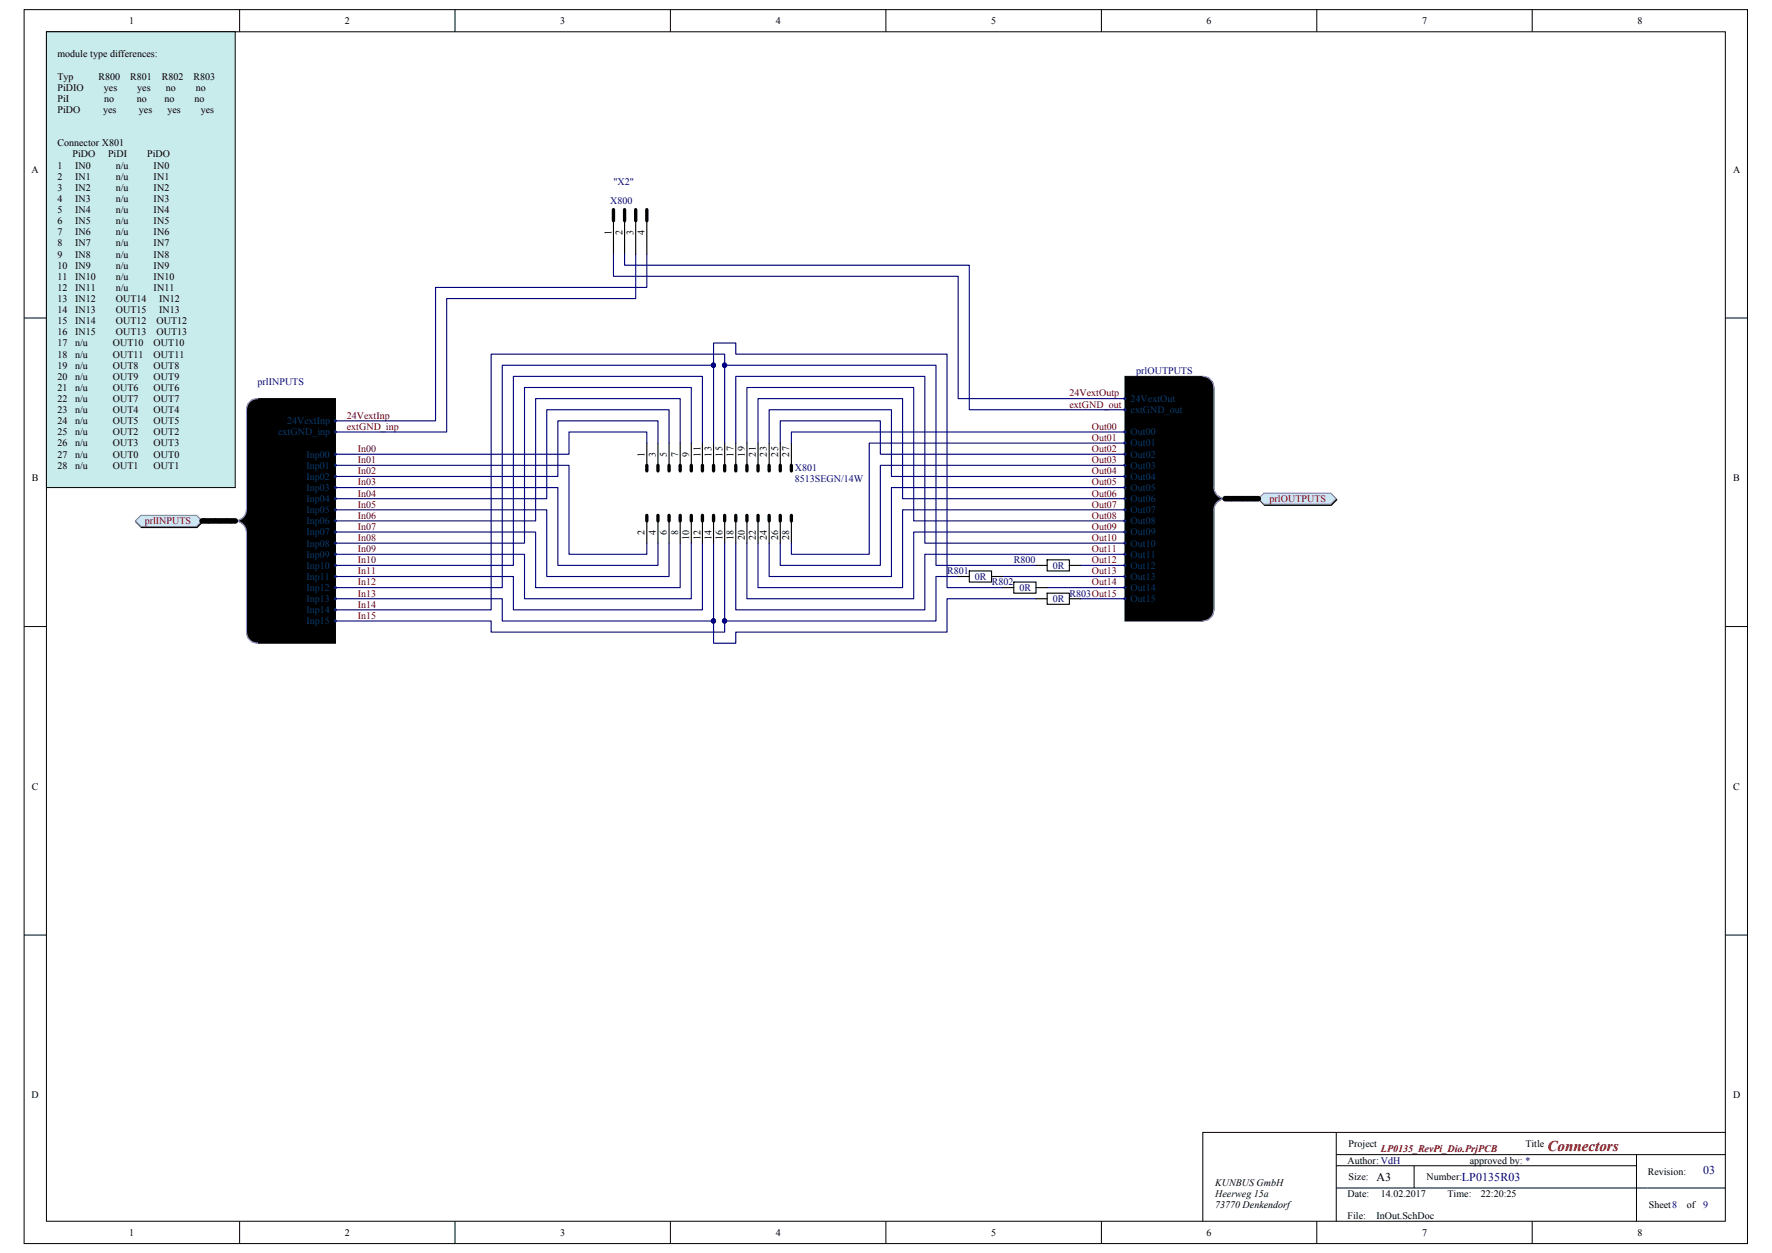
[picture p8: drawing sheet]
<svg xmlns="http://www.w3.org/2000/svg" width="420mm" height="297mm" viewBox="0 0 420 297" stroke-linecap="round" stroke-linejoin="round" font-family="sans-serif">
<g fill="none" stroke="#000" stroke-width=".24">
<path d="M5.7 2.3h408.5v292.5h-408.5zM11 7.5h397.9v282h-397.9zM56.8 2.3v5.2M107.8 2.3v5.2M158.9 2.3v5.2M210 2.3v5.2M261.1 2.3v5.2M312.1 2.3v5.2M363.2 2.3v5.2M5.7 75.4h5.3M409 75.4h5.2M5.7 148.5h5.3"/>
<path d="M409 148.5h5.2M5.7 221.6h5.3M409 221.6h5.2M316.7 268.4v21.1M316.7 273.7h92.3M316.7 276.3h71.2M335.2 276.3v5.3M387.9 273.7v15.8M409 268.4h-123.9v21.1M56.8 289.5v5.3M107.8 289.5v5.3M158.9 289.5v5.3"/>
<path d="M210 289.5v5.3M261.1 289.5v5.3M312.1 289.5v5.3M316.7 281.6h92.3M363.2 289.5v5.3"/>
</g>
<g fill="none" stroke="#000" stroke-width=".26">
<path d="M153.3 105v5.3M155.9 105v5.3M158.6 105v5.3M161.2 105v5.3M163.9 105v5.3M166.5 105v5.3M169.1 105v5.3M171.8 105v5.3M174.4 105v5.3M177 105v5.3M179.7 105v5.3M182.3 105v5.3"/>
<path d="M184.9 105v5.3M187.6 105v5.3M153.3 123.5v5.2M155.9 123.5v5.2M158.6 123.5v5.2M161.2 123.5v5.2M163.9 123.5v5.2M166.5 123.5v5.2M169.1 123.5v5.2M171.8 123.5v5.2M174.4 123.5v5.2M177 123.5v5.2"/>
<path d="M179.7 123.5v5.2M182.3 123.5v5.2M184.9 123.5v5.2M187.6 123.5v5.2"/>
</g>
<g fill="none" stroke="#000" stroke-width=".79">
<path d="M153.3 110.3v1.3M155.9 110.3v1.3M158.6 110.3v1.3M161.2 110.3v1.3M163.9 110.3v1.3M166.5 110.3v1.3M169.1 110.3v1.3M171.8 110.3v1.3M174.4 110.3v1.3M177 110.3v1.3M179.7 110.3v1.3M182.3 110.3v1.3"/>
<path d="M184.9 110.3v1.3M187.6 110.3v1.3M153.3 122.2v1.3M155.9 122.2v1.3M158.6 122.2v1.3M161.2 122.2v1.3M163.9 122.2v1.3M166.5 122.2v1.3M169.1 122.2v1.3M171.8 122.2v1.3M174.4 122.2v1.3M177 122.2v1.3"/>
<path d="M179.7 122.2v1.3M182.3 122.2v1.3M184.9 122.2v1.3M187.6 122.2v1.3"/>
</g>
<g fill="#000" stroke="#000" stroke-width=".24">
<path d="M59.7 94.8l1.4-.3h18.4v58h-18.4l-1.4-.4-.9-1-.4-1.3v-24.3l-.6-1.2-1.3-.8 1.3-.9 .6-1.1v-24.4l.4-1.3z" fill-rule="evenodd"/>
<path d="M32.2 123.7l1.3-1.3h13.2l1.3 1.3-1.3 1.4h-13.2z" fill-rule="evenodd"/>
</g>
<path d="M61.1 94.5a2.61 2.61 0 0 0-2.7 2.6v23.7M55.8 123.5a2.61 2.61 0 0 1 2.6 2.6M58.4 120.8a2.61 2.61 0 0 1-2.6 2.6M58.4 126.1v23.7a2.61 2.61 0 0 0 2.7 2.6" fill="none" stroke="#8f9ec9" stroke-width=".26"/>
<g fill="#003a70" stroke="#003a70" stroke-width=".24">
<circle cx="79.5" cy="99.7" r=".24"/>
<circle cx="79.5" cy="102.4" r=".24"/>
<circle cx="79.5" cy="107.6" r=".24"/>
<circle cx="79.5" cy="110.3" r=".24"/>
<circle cx="79.5" cy="112.9" r=".24"/>
<circle cx="79.5" cy="115.5" r=".24"/>
<circle cx="79.5" cy="118.2" r=".24"/>
<circle cx="79.5" cy="120.8" r=".24"/>
<circle cx="79.5" cy="123.5" r=".24"/>
<circle cx="79.5" cy="126.1" r=".24"/>
<circle cx="79.5" cy="128.7" r=".24"/>
<circle cx="79.5" cy="131.4" r=".24"/>
<circle cx="79.5" cy="134" r=".24"/>
<circle cx="79.5" cy="136.6" r=".24"/>
<circle cx="79.5" cy="139.3" r=".24"/>
<circle cx="79.5" cy="141.9" r=".24"/>
<circle cx="79.5" cy="144.5" r=".24"/>
<circle cx="79.5" cy="147.2" r=".24"/>
</g>
<path d="M32.1 123.5l1.3-1.3h13.2l1.3 1.3-1.3 1.3h-13.2z" fill-rule="evenodd" fill="#d5e4ff" stroke="#71809b" stroke-width=".24"/>
<g fill="none" stroke="#000080" stroke-width=".26">
<path d="M150.7 60.2v10.6h-44.8v31.6h-26.4M153.3 60.2v7.9h-50.1v31.7h-23.7M79.5 110.3h55.4v21.1h18.4v-2.7M79.5 115.6h52.7v18.4h23.7v-5.3M153.3 105v-2.6h-18.4v5.3h-55.4M155.9 105v-5.2h-23.7v13.1h-52.7M158.6 105v-7.9h-29v21.1h-50.1M161.2 105v-10.5h-34.2v29h-47.5M163.9 105v-13.1h-39.6v36.8h-44.8M166.5 105v-15.8h-44.8v44.8h-42.2M169.1 105v-18.4h-50.1v52.7h-39.5M171.8 105v-21.1h-55.4v60.7h-36.9"/>
<path d="M79.5 120.8h50.1v15.9h29v-8M79.5 126.1h47.5v13.2h34.2v-10.6M163.9 128.7v13.2h-39.6v-10.5h-44.8M166.5 128.7v15.9h-44.8v-7.9h-42.2M169.1 128.7v18.5h-50.1v-5.3h-39.5M171.8 128.7v21.1h-55.4v-2.6h-36.9"/>
</g>
<g fill="#000080" stroke="#000080" stroke-width=".24">
<circle cx="169.1" cy="86.6" r=".51"/>
<circle cx="169.1" cy="147.2" r=".51"/>
<circle cx="171.7" cy="86.6" r=".51"/>
<circle cx="171.7" cy="147.2" r=".51"/>
</g>
<path d="M47.9 123.5h7.9" fill="none" stroke="#000" stroke-width="1.3"/>
<path d="M48.4 123l1.1 .9M51 123l1.1 .9M53.7 123l1 .9" fill="none" stroke="#000" stroke-width=".4"/>
<path d="M145.4 52.3v7.9M148 52.3v7.9M150.7 52.3v7.9M153.3 52.3v7.9M47.9 123.5h7.9" fill="none" stroke="#000" stroke-width=".26"/>
<path d="M145.4 49.7v2.6M148 49.7v2.6M150.7 49.7v2.6M153.3 49.7v2.6" fill="none" stroke="#000" stroke-width=".79"/>
<g fill="#000" stroke="#000" stroke-width=".24">
<path d="M266.6 89.2h18.5l1.3 .3 1 1 .3 1.4v24.3l.7 1.1 1.3 .9-1.3 .9-.7 1.1v24.4l-.3 1.3-1 .9-1.3 .4h-18.5z" fill-rule="evenodd"/>
<path d="M298.4 118.5l1.3-1.4h15.8l1.4 1.4-1.4 1.3h-15.8z" fill-rule="evenodd"/>
</g>
<path d="M285.1 89.2a2.62 2.62 0 0 1 2.6 2.7M287.7 91.9v23.7a2.61 2.61 0 0 0 2.7 2.6M290.4 118.2a2.61 2.61 0 0 0-2.7 2.6v23.8M287.7 144.6a2.61 2.61 0 0 1-2.6 2.6" fill="none" stroke="#8f9ec9" stroke-width=".26"/>
<g fill="#003a70" stroke="#003a70" stroke-width=".24">
<circle cx="266.6" cy="94.5" r=".24"/>
<circle cx="266.6" cy="97.1" r=".24"/>
<circle cx="266.6" cy="102.4" r=".24"/>
<circle cx="266.6" cy="105" r=".24"/>
<circle cx="266.6" cy="107.6" r=".24"/>
<circle cx="266.6" cy="110.3" r=".24"/>
<circle cx="266.6" cy="112.9" r=".24"/>
<circle cx="266.6" cy="115.5" r=".24"/>
<circle cx="266.6" cy="118.2" r=".24"/>
<circle cx="266.6" cy="120.8" r=".24"/>
<circle cx="266.6" cy="123.5" r=".24"/>
<circle cx="266.6" cy="126.1" r=".24"/>
<circle cx="266.6" cy="128.7" r=".24"/>
<circle cx="266.6" cy="131.4" r=".24"/>
<circle cx="266.6" cy="134" r=".24"/>
<circle cx="266.6" cy="136.6" r=".24"/>
<circle cx="266.6" cy="139.3" r=".24"/>
<circle cx="266.6" cy="141.9" r=".24"/>
</g>
<path d="M299.6 116.9h15.8l1.3 1.3-1.3 1.3h-15.8l-1.3-1.3z" fill-rule="evenodd" fill="#d5e4ff" stroke="#71809b" stroke-width=".24"/>
<path d="M290.4 118.2h7.9" fill="none" stroke="#000" stroke-width="1.3"/>
<path d="M290.9 117.7l1 1M293.5 117.7l1.1 1M296.2 117.7l1 1" fill="none" stroke="#000" stroke-width=".4"/>
<g fill="none" stroke="#000" stroke-width=".26">
<path d="M290.4 118.2h7.9M227.1 136.7h2.6M229.7 135.3h5.3v2.7h-5.3zM235 136.7h2.7M237.7 139.3h2.6M240.3 138h5.3v2.6h-5.3zM245.6 134h2.6M245.6 139.3h2.6M248.2 132.7h5.3v2.6h-5.3zM253.5 134h2.6M245.6 141.9h2.6M248.2 140.6h5.3v2.6h-5.3z"/>
<path d="M253.5 141.9h2.6"/>
</g>
<g fill="none" stroke="#000080" stroke-width=".26">
<path d="M145.4 60.2v5.3h81.7v29h39.5M148 60.2v2.7h81.7v34.2h36.9M169.1 86.6v-5.3h5.3v2.6h50.1v55.4h13.2M171.8 86.6h50v47.4h23.8M174.4 105v-15.8h44.8v39.5h47.4M177 105v-13.1h39.6v31.6h50M179.7 105v-10.5h34.2v23.7h52.7M182.3 105v-7.9h29v15.8h55.3M184.9 105v-5.2h23.8v7.9h57.9M266.6 102.4h-79v2.6M266.6 105h-60.6v26.4h-18.4v-2.7M266.6 110.3h-57.9v23.7h-23.8v-5.3"/>
<path d="M266.6 115.6h-55.3v21.1h-29v-8M174.4 128.7v15.9h44.8v-13.2h47.4M227.1 136.7h-5.3v10.5h-50M237.7 136.7h28.9M248.2 139.3h18.4M256.1 134h10.5M266.6 120.8h-52.7v18.5h-34.2v-10.6M266.6 126.1h-50v15.8h-39.6v-13.2M245.6 141.9h-21.1v7.9h-50.1v2.7h-5.3v-5.3M256.1 141.9h10.5"/>
</g>
<g fill="#000080" stroke="#000080" stroke-width=".24">
<circle cx="169.1" cy="147.2" r=".51"/>
<circle cx="169.1" cy="86.6" r=".51"/>
<circle cx="171.7" cy="147.2" r=".51"/>
<circle cx="171.7" cy="86.6" r=".51"/>
</g>
<path d="M11 7.6h44.8v108h-44.8z" fill="#c8ebeb"/>
<path d="M11 7.5h44.8v108.1h-44.8z" fill="none" stroke="#000" stroke-width=".24"/>
<text font-size="3.6" fill="#800000" x="366.8" y="272.9">Connectors</text>
<text font-size="2.8" x="326.2" y="279.9">A3</text>
<g font-size="2.8" fill="#000080">
<text x="346.5" y="279.9">LP0135R03</text>
<text x="403.7" y="278.3">03</text>
</g>
<g font-size="2.4">
<text x="30.7" y="5.7">1</text>
<text x="81.7" y="5.7">2</text>
<text x="132.8" y="5.7">3</text>
<text x="183.9" y="5.7">4</text>
<text x="234.9" y="5.7">5</text>
<text x="286" y="5.7">6</text>
<text x="337.1" y="5.7">7</text>
<text x="388.1" y="5.7">8</text>
<text x="13.6" y="13.6">module type differences:</text>
<text x="13.6" y="18.9">Typ</text>
<text x="13.6" y="21.5">PiDIO</text>
<text x="23.4" y="18.9">R800</text>
<text x="24.6" y="21.5">yes</text>
<text x="30.9" y="18.9">R801</text>
<text x="32.5" y="21.5">yes</text>
<text x="38.4" y="18.9">R802</text>
<text x="39.3" y="21.5">no</text>
<text x="45.9" y="18.9">R803</text>
<text x="46.4" y="21.5">no</text>
<text x="13.6" y="24.1">PiI</text>
<text x="13.6" y="26.8">PiDO</text>
<text x="24.4" y="26.8">yes</text>
<text x="24.7" y="24.1">no</text>
<text x="32.4" y="24.1">no</text>
<text x="32.9" y="26.8">yes</text>
<text x="39" y="24.1">no</text>
<text x="39.7" y="26.8">yes</text>
<text x="46.1" y="24.1">no</text>
<text x="47.6" y="26.8">yes</text>
<text x="13.6" y="34.7">Connector X801</text>
<text x="7.5" y="40.9">A</text>
<text x="13.6" y="40">1</text>
<text x="17.2" y="37.3">PiDO</text>
<text x="17.8" y="40">IN0</text>
<text x="25.6" y="37.3">PiDI</text>
<text x="27.4" y="40">n/u</text>
<text x="34.9" y="37.3">PiDO</text>
<text x="36.4" y="40">IN0</text>
<text x="410.8" y="40.9">A</text>
<text x="13.6" y="42.6">2</text>
<text x="13.6" y="45.2">3</text>
<text x="13.6" y="47.8">4</text>
<text x="17.8" y="42.6">IN1</text>
<text x="17.8" y="45.2">IN2</text>
<text x="17.8" y="47.8">IN3</text>
<text x="27.4" y="42.6">n/u</text>
<text x="27.4" y="45.2">n/u</text>
<text x="27.4" y="47.8">n/u</text>
<text x="36.4" y="42.6">IN1</text>
<text x="36.4" y="45.2">IN2</text>
<text x="36.4" y="47.8">IN3</text>
<text x="13.6" y="50.5">5</text>
<text x="13.6" y="53.1">6</text>
<text x="17.8" y="50.5">IN4</text>
<text x="17.8" y="53.1">IN5</text>
<text x="27.4" y="50.5">n/u</text>
<text x="27.4" y="53.1">n/u</text>
<text x="36.4" y="50.5">IN4</text>
<text x="36.4" y="53.1">IN5</text>
<text x="13.6" y="55.8">7</text>
<text x="13.6" y="58.4">8</text>
<text x="17.8" y="55.8">IN6</text>
<text x="17.8" y="58.4">IN7</text>
<text x="27.4" y="55.8">n/u</text>
<text x="27.4" y="58.4">n/u</text>
<text x="36.4" y="55.8">IN6</text>
<text x="36.4" y="58.4">IN7</text>
<text x="144.9" y="55.6" transform="rotate(-90 144.9 55.6)">1</text>
<text x="147.5" y="55.6" transform="rotate(-90 147.5 55.6)">2</text>
<text x="150.2" y="55.6" transform="rotate(-90 150.2 55.6)">3</text>
<text x="152.8" y="55.6" transform="rotate(-90 152.8 55.6)">4</text>
<text x="13.6" y="61">9</text>
<text x="13.6" y="63.7">10</text>
<text x="17.8" y="61">IN8</text>
<text x="17.8" y="63.7">IN9</text>
<text x="27.4" y="61">n/u</text>
<text x="27.4" y="63.7">n/u</text>
<text x="36.4" y="61">IN8</text>
<text x="36.4" y="63.7">IN9</text>
<text x="13.6" y="66.3">11</text>
<text x="13.6" y="68.9">12</text>
<text x="13.6" y="71.6">13</text>
<text x="17.8" y="66.3">IN10</text>
<text x="17.8" y="68.9">IN11</text>
<text x="17.8" y="71.6">IN12</text>
<text x="27.4" y="66.3">n/u</text>
<text x="27.4" y="68.9">n/u</text>
<text x="27.4" y="71.6">OUT14</text>
<text x="36.4" y="66.3">IN10</text>
<text x="36.4" y="68.9">IN11</text>
<text x="37.7" y="71.6">IN12</text>
<text x="13.6" y="74.2">14</text>
<text x="13.6" y="76.8">15</text>
<text x="17.8" y="74.2">IN13</text>
<text x="17.8" y="76.8">IN14</text>
<text x="27.4" y="74.2">OUT15</text>
<text x="27.4" y="76.8">OUT12</text>
<text x="37.1" y="76.8">OUT12</text>
<text x="37.7" y="74.2">IN13</text>
<text x="13.6" y="79.5">16</text>
<text x="13.6" y="82.1">17</text>
<text x="17.8" y="79.5">IN15</text>
<text x="17.8" y="82.1">n/u</text>
<text x="26.7" y="82.1">OUT10</text>
<text x="27.4" y="79.5">OUT13</text>
<text x="36.4" y="82.1">OUT10</text>
<text x="37.1" y="79.5">OUT13</text>
<text x="13.6" y="84.8">18</text>
<text x="13.6" y="87.4">19</text>
<text x="17.8" y="84.8">n/u</text>
<text x="17.8" y="87.4">n/u</text>
<text x="26.7" y="84.8">OUT11</text>
<text x="26.7" y="87.4">OUT8</text>
<text x="36.4" y="84.8">OUT11</text>
<text x="36.4" y="87.4">OUT8</text>
<text x="13.6" y="90">20</text>
<text x="13.6" y="92.7">21</text>
<text x="13.6" y="95.3">22</text>
<text x="17.8" y="90">n/u</text>
<text x="17.8" y="92.7">n/u</text>
<text x="17.8" y="95.3">n/u</text>
<text x="26.7" y="90">OUT9</text>
<text x="26.7" y="92.7">OUT6</text>
<text x="26.7" y="95.3">OUT7</text>
<text x="36.4" y="90">OUT9</text>
<text x="36.4" y="92.7">OUT6</text>
<text x="36.4" y="95.3">OUT7</text>
<text x="13.6" y="97.9">23</text>
<text x="13.6" y="100.5">24</text>
<text x="17.8" y="97.9">n/u</text>
<text x="17.8" y="100.5">n/u</text>
<text x="26.7" y="97.9">OUT4</text>
<text x="26.7" y="100.5">OUT5</text>
<text x="36.4" y="97.9">OUT4</text>
<text x="36.4" y="100.5">OUT5</text>
<text x="13.6" y="103.2">25</text>
<text x="13.6" y="105.8">26</text>
<text x="17.8" y="103.2">n/u</text>
<text x="17.8" y="105.8">n/u</text>
<text x="26.7" y="103.2">OUT2</text>
<text x="26.7" y="105.8">OUT3</text>
<text x="36.4" y="103.2">OUT2</text>
<text x="36.4" y="105.8">OUT3</text>
<text x="13.6" y="108.5">27</text>
<text x="13.6" y="111.1">28</text>
<text x="17.8" y="108.5">n/u</text>
<text x="17.8" y="111.1">n/u</text>
<text x="26.7" y="108.5">OUT0</text>
<text x="26.7" y="111.1">OUT1</text>
<text x="36.4" y="108.5">OUT0</text>
<text x="36.4" y="111.1">OUT1</text>
<text x="152.8" y="108.2" transform="rotate(-90 152.8 108.2)">1</text>
<text x="155.5" y="108.2" transform="rotate(-90 155.5 108.2)">3</text>
<text x="158.1" y="108.2" transform="rotate(-90 158.1 108.2)">5</text>
<text x="160.7" y="108.2" transform="rotate(-90 160.7 108.2)">7</text>
<text x="163.3" y="108.2" transform="rotate(-90 163.3 108.2)">9</text>
<text x="166" y="108.2" transform="rotate(-90 166 108.2)">11</text>
<text x="168.6" y="108.2" transform="rotate(-90 168.6 108.2)">13</text>
<text x="171.2" y="108.2" transform="rotate(-90 171.2 108.2)">15</text>
<text x="173.9" y="108.2" transform="rotate(-90 173.9 108.2)">17</text>
<text x="176.5" y="108.2" transform="rotate(-90 176.5 108.2)">19</text>
<text x="179.2" y="108.2" transform="rotate(-90 179.2 108.2)">21</text>
<text x="181.8" y="108.2" transform="rotate(-90 181.8 108.2)">23</text>
<text x="184.4" y="108.2" transform="rotate(-90 184.4 108.2)">25</text>
<text x="187.1" y="108.2" transform="rotate(-90 187.1 108.2)">27</text>
<text x="7.6" y="114">B</text>
<text x="410.8" y="114">B</text>
<text x="152.8" y="126.8" transform="rotate(-90 152.8 126.8)">2</text>
<text x="155.5" y="126.8" transform="rotate(-90 155.5 126.8)">4</text>
<text x="158.1" y="126.8" transform="rotate(-90 158.1 126.8)">6</text>
<text x="160.7" y="126.8" transform="rotate(-90 160.7 126.8)">8</text>
<text x="163.3" y="128" transform="rotate(-90 163.3 128)">10</text>
<text x="166" y="128" transform="rotate(-90 166 128)">12</text>
<text x="168.6" y="128" transform="rotate(-90 168.6 128)">14</text>
<text x="171.2" y="128" transform="rotate(-90 171.2 128)">16</text>
<text x="173.9" y="128" transform="rotate(-90 173.9 128)">18</text>
<text x="176.5" y="128" transform="rotate(-90 176.5 128)">20</text>
<text x="179.2" y="128" transform="rotate(-90 179.2 128)">22</text>
<text x="181.8" y="128" transform="rotate(-90 181.8 128)">24</text>
<text x="184.4" y="128" transform="rotate(-90 184.4 128)">26</text>
<text x="187.1" y="128" transform="rotate(-90 187.1 128)">28</text>
<text x="7.6" y="187.2">C</text>
<text x="410.8" y="187.2">C</text>
<text x="7.5" y="260.3">D</text>
<text x="410.8" y="260.3">D</text>
<text x="319.4" y="275.8">Author: VdH</text>
<text x="319.6" y="271.9">Project</text>
<text x="348.4" y="275.8">approved by: *</text>
<text x="361.6" y="271.9">Title</text>
<text x="288" y="281.1">KUNBUS GmbH</text>
<text x="319.6" y="279.7">Size:</text>
<text x="338.1" y="279.7">Number:</text>
<text x="390.6" y="278.4">Revision:</text>
<text x="288" y="286.3">73770 Denkendorf</text>
<text x="319.4" y="283.7">Date:</text>
<text x="327.3" y="283.7">14.02.2017</text>
<text x="343.1" y="283.7">Time:</text>
<text x="351" y="283.7">22:20:25</text>
<text x="390.8" y="286.3">Sheet8</text>
<text x="399.8" y="286.3">of</text>
<text x="30.7" y="292.9">1</text>
<text x="81.7" y="292.9">2</text>
<text x="132.8" y="292.9">3</text>
<text x="183.9" y="292.9">4</text>
<text x="234.9" y="292.9">5</text>
<text x="286" y="292.9">6</text>
<text x="319.4" y="289">File:</text>
<text x="326.2" y="289">InOut.SchDoc</text>
<text x="337.1" y="292.9">7</text>
<text x="388.1" y="292.9">8</text>
</g>
<g font-size="2.4" fill="#000080">
<text x="145.4" y="43.9">&quot;X2&quot;</text>
<text x="144.6" y="48.4">X800</text>
<text x="269.3" y="88.7">prlOUTPUTS</text>
<text x="61" y="91.4">prlINPUTS</text>
<text x="188.4" y="111.6">X801</text>
<text x="188.4" y="114.3">8513SEGN/14W</text>
<text x="224.5" y="136.1">R801</text>
<text x="231.1" y="137.5">0R</text>
<text x="240.3" y="133.5">R800</text>
<text x="249.5" y="134.8">0R</text>
<text x="235.1" y="138.8">R802</text>
<text x="241.6" y="140.1">0R</text>
<text x="249.5" y="142.7">0R</text>
<text x="253.5" y="141.4">R803Out15</text>
<text x="403.7" y="286.3">9</text>
</g>
<g font-size="2.4" fill="#800000">
<text x="253.5" y="94">24VextOutp</text>
<text x="82.2" y="101.9">extGND_inp</text>
<text x="82.2" y="99.2">24VextInp</text>
<text x="253.5" y="96.6">extGND_out</text>
<text x="258.8" y="101.9">Out00</text>
<text x="84.8" y="107.1">In00</text>
<text x="258.8" y="104.5">Out01</text>
<text x="258.8" y="107.1">Out02</text>
<text x="84.8" y="109.8">In01</text>
<text x="84.8" y="112.4">In02</text>
<text x="258.8" y="109.8">Out03</text>
<text x="258.8" y="112.4">Out04</text>
<text x="84.8" y="115.1">In03</text>
<text x="84.8" y="117.7">In04</text>
<text x="258.8" y="115.1">Out05</text>
<text x="258.8" y="117.7">Out06</text>
<text x="300.9" y="119">prlOUTPUTS</text>
<text x="34.3" y="124.3">prlINPUTS</text>
<text x="84.8" y="120.3">In05</text>
<text x="84.8" y="123">In06</text>
<text x="84.8" y="125.6">In07</text>
<text x="258.8" y="120.3">Out07</text>
<text x="258.8" y="123">Out08</text>
<text x="258.8" y="125.6">Out09</text>
<text x="84.8" y="128.2">In08</text>
<text x="84.8" y="130.9">In09</text>
<text x="258.8" y="128.2">Out10</text>
<text x="258.8" y="130.9">Out11</text>
<text x="84.8" y="133.5">In10</text>
<text x="84.8" y="136.1">In11</text>
<text x="258.8" y="133.5">Out12</text>
<text x="258.8" y="136.1">Out13</text>
<text x="84.8" y="138.8">In12</text>
<text x="84.8" y="141.4">In13</text>
<text x="258.8" y="138.8">Out14</text>
<text x="84.8" y="144.1">In14</text>
<text x="84.8" y="146.7">In15</text>
<text x="327.3" y="273.2">LP0135_RevPi_Dio.PrjPCB</text>
</g>
<g font-size="2.4" fill="#003a70">
<text x="268" y="95.3">24VextOut</text>
<text x="68" y="100.5">24VextInp</text>
<text x="268" y="97.9">extGND_out</text>
<text x="65.9" y="103.2">extGND_inp</text>
<text x="268" y="103.2">Out00</text>
<text x="268" y="105.8">Out01</text>
<text x="72.6" y="108.5">Inp00</text>
<text x="72.6" y="111.1">Inp01</text>
<text x="72.6" y="113.7">Inp02</text>
<text x="268" y="108.5">Out02</text>
<text x="268" y="111.1">Out03</text>
<text x="268" y="113.7">Out04</text>
<text x="72.6" y="116.4">Inp03</text>
<text x="72.6" y="119">Inp04</text>
<text x="268" y="116.4">Out05</text>
<text x="268" y="119">Out06</text>
<text x="72.6" y="121.6">Inp05</text>
<text x="72.6" y="124.3">Inp06</text>
<text x="268" y="121.6">Out07</text>
<text x="268" y="124.3">Out08</text>
<text x="72.6" y="126.9">Inp07</text>
<text x="72.6" y="129.5">Inp08</text>
<text x="268" y="126.9">Out09</text>
<text x="268" y="129.5">Out10</text>
<text x="72.6" y="132.2">Inp09</text>
<text x="72.6" y="134.8">Inp10</text>
<text x="72.6" y="137.5">Inp11</text>
<text x="268" y="132.2">Out11</text>
<text x="268" y="134.8">Out12</text>
<text x="268" y="137.5">Out13</text>
<text x="72.6" y="140.1">Inp12</text>
<text x="72.6" y="142.7">Inp13</text>
<text x="268" y="140.1">Out14</text>
<text x="268" y="142.7">Out15</text>
<text x="72.6" y="145.4">Inp14</text>
<text x="72.6" y="148">Inp15</text>
</g>
<text font-size="2.4" fill="#080d02" x="288" y="283.7">Heerweg 15a</text>
</svg>
